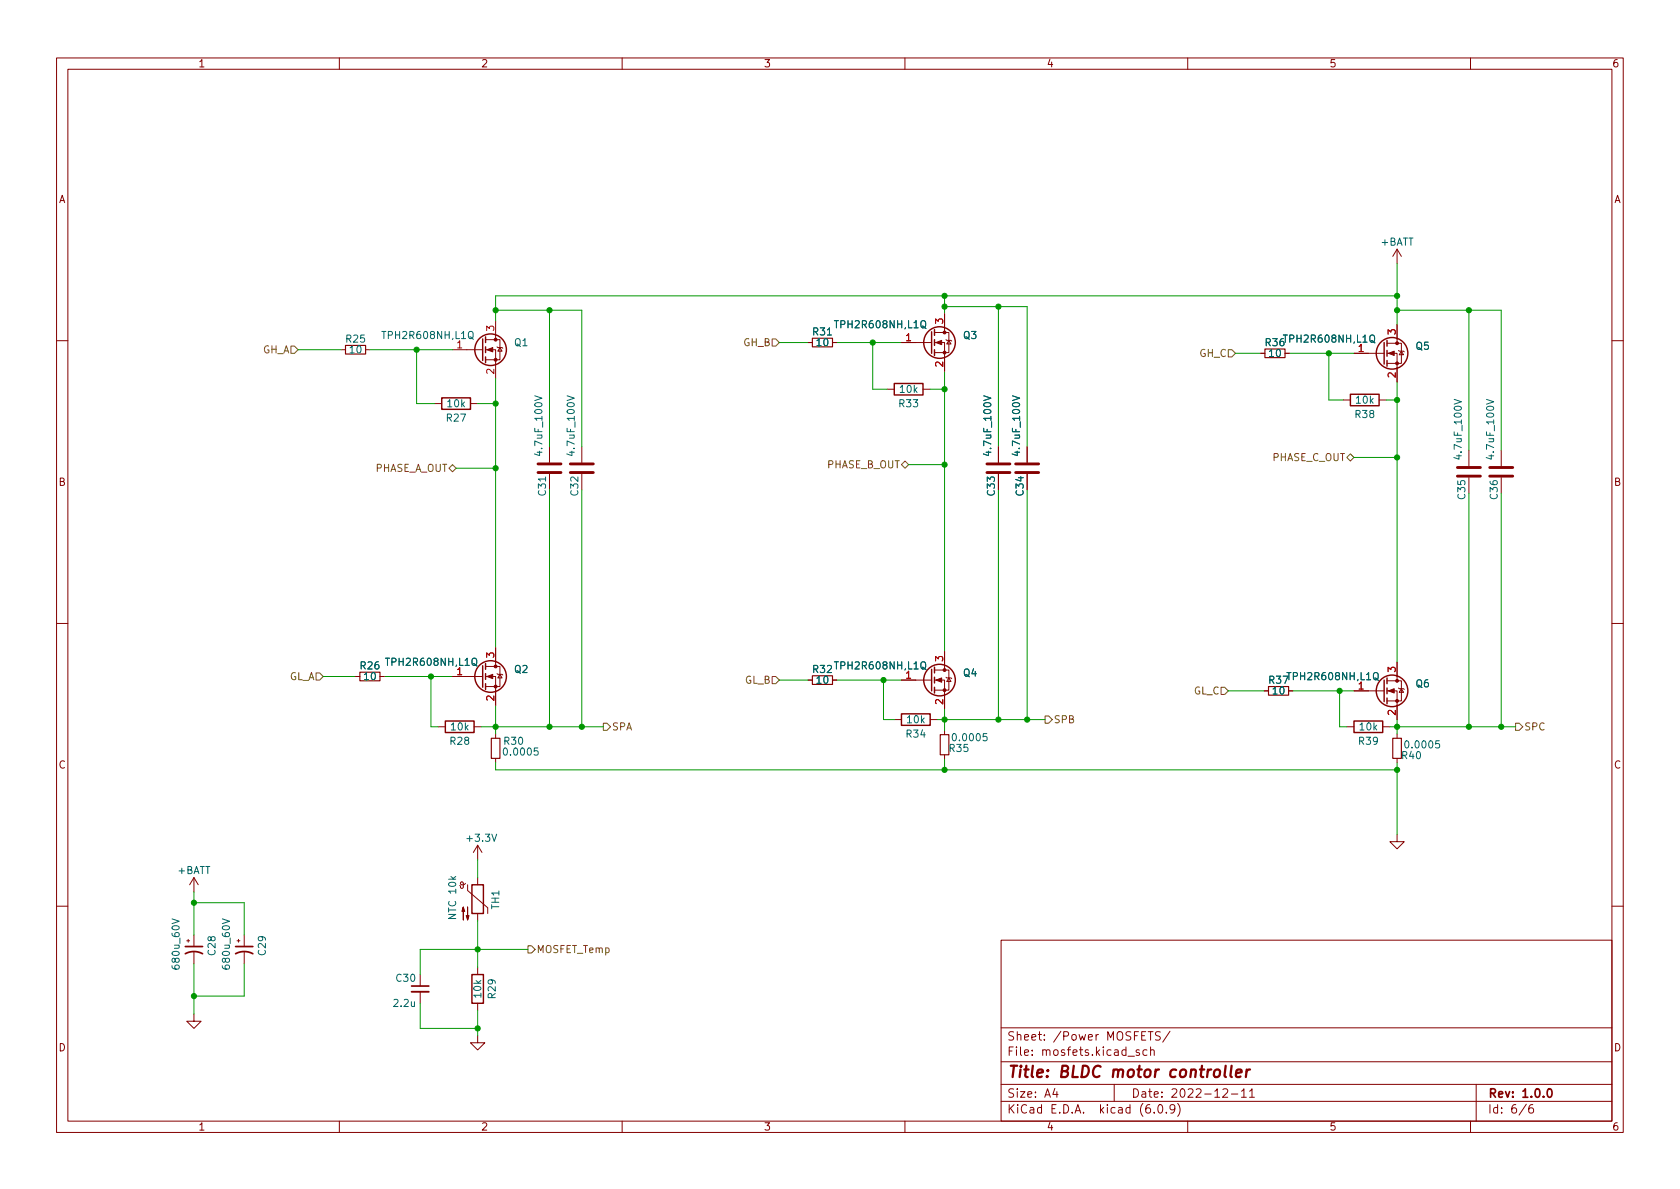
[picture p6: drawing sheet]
<svg xmlns="http://www.w3.org/2000/svg" width="297mm" height="210mm" viewBox="0 0 297 210" stroke-linecap="round" stroke-linejoin="round" font-family="sans-serif">
<g fill="none" stroke="#840000" stroke-width=".18">
<path d="M10 10.2h277v190.1h-277zM12 12.2h273v186.1h-273zM60 10.2v2M110 10.2v2M160 10.2v2M210 10.2v2M260 10.2v2M87.6 56.8v3.3M165.2 58.8h2.6v3.6h-2.6M167 55.5v3.3M247 44.1v2.5M247 57.4v3.3"/>
<path d="M247 44.1l-.7 1.2M247 44.1l.8 1.2M10 60.2h2M60.3 61.8h.8M64.6 61.8h.8M76.8 71.4h1.3M80 61.8h5.3M83.2 71.4h1.3M85.9 61.8h1.7v5.1M85.9 60.1h2.5v3.5h-2.5M87.9 61.3l.1 .2h.8l.1 .1M88.4 61.5l.4 .6h-.8z"/>
<path d="M97.2 79v2.8M102.9 79v2.8M142.9 60.6h.7M147.2 60.6h.8M156.8 68.8h1.3M159.4 60.6h5.3M163.2 68.8h1.3M165.2 60.6h1.8v5.1M167.3 60.1l.1 .1h.7l.2 .1M167.8 60.2l.3 .6h-.7zM176.5 79v2.8M181.6 79v2.8"/>
<path d="M222.9 62.5h.7M227.2 62.5h.8M237.5 70.7h1.3M239.4 62.5h5.3M243.8 70.7h1.3M245.2 62.5h1.8v5.1M245.2 60.7h2.6v3.6h-2.6M247.3 62l.1 .1h.8l.1 .1M247.8 62.1l.4 .6h-.8zM259.7 79.6v2.8M265.4 79.6v2.8M285 60.2h2"/>
<path d="M97.2 83.8v2.8M10 110.2h2M62.9 119.6h.7M67.2 119.6h.7M80 119.6h5.3M85.9 119.6h1.7v5.1M85.9 117.9h2.5v3.5h-2.5M87.6 114.5v3.4M87.9 119.1l.1 .1h.8l.1 .2M88.4 119.2l.4 .7h-.8zM165.2 118.5h2.6v3.5h-2.6M167 115.2v3.3"/>
<path d="M167.3 119.8l.1 .1h.7l.2 .1M167.8 119.9l.3 .6h-.7zM247 117.1v3.3M285 110.2h2M77.5 128.5h1.2M83.8 128.5h1.3M87.6 129.8v.8M87.6 134.1v.8M142.9 120.3h.7M147.2 120.3h.8M158.1 127.2h1.3M159.4 120.3h5.3"/>
<path d="M164.5 127.2h1.2M165.2 120.3h1.8v5M167 129.2v.7M167 133.5v.7M223.5 122.2h.8M227.8 122.2h.8M238.1 128.5h1.3M239.4 122.2h5.3M244.5 128.5h1.2M245.2 122.2h1.8v5M245.2 120.4h2.6v3.5h-2.6M247 129.8v.8"/>
<path d="M247 134.1v.8M247.3 121.7l.1 .1h.8l.1 .1M247.8 121.8l.4 .6h-.8zM34.3 155.2v2.5M34.3 155.2l-.8 1.3M34.3 155.2l.8 1.3M82.3 156.2l-.3 .2-.3 .1-.2-.1-.1-.3 .3-.1 .2 .1v.8l-.2 .2-.2-.1-.2-.4M82.7 156.5v1l3.5 3v1M84.5 149.5v2.5M84.5 155.2v1.3M84.5 149.5l.7 1.2M84.5 149.5l-.8 1.2"/>
<path d="M247 147.6v1.2h1.3l-1.3 1.3-1.3-1.3h1.3M10 160.2h2M33 166.4h.5M33.3 166.1v.5M34.3 179.3v1.3h1.3l-1.3 1.3-1.3-1.3h1.3M34.3 165.3v2.1M34.3 168.4v2M41.9 166.4h.5M42.2 166.1v.5M43.2 165.3v2.1M43.2 168.4v2M74.3 172.3v2.1"/>
<path d="M74.3 175.4v2M84.5 161.5v1.3M84.5 171.1v1.2M84.5 177.4v1.3M177 166.3h108v32h-108zM285 160.2h2M60 198.3v2M84.5 183.1v1.3h1.2l-1.2 1.3-1.3-1.3h1.3M110 198.3v2M160 198.3v2M177 194.8h108M177 191.8h108"/>
<path d="M177 187.8h108M177 181.8h108M186.5 192.5l-.4 1h1M186.9 193v1M197 191.8v3M199.4 186.8h1.2M201.4 185.7l-.3-.1-.2 .2v.3l.5 .1v.4h-.5M202.8 185.7l-.4-.1-.3 .3v.4l.1 .3h.6M203 182.4h.9M203.4 185.8l.2-.2 .4 .1 .1 .9M203.4 182.4v1.5M203.4 185.1v1.5"/>
<path d="M204.1 196.7v.1M204.9 195.4l.2-.1a.81 .81 0 0 1 .6 .7 .81 .81 0 0 1-.3 .8h-.2a.81 .81 0 0 1-.6-.6 .81 .81 0 0 1 .3-.8zM205.1 182.5l-.5-.1-.2 .2v.4l.6 .3 .1 .3-.2 .3h-.6M206.2 196.7v.1M206.9 182.4l-1.3 1.9M207.7 196l-.3 .3h-.3l-.2-.3 .1-.6 .4-.1 .2 .2a.99 .99 0 0 1-.3 1.3h-.3M208.2 195.1a1.72 1.72 0 0 1 0 2.3M210 198.3v2M216.2 192.7l.6-.2 .2 .2 .1 .3-1 1h1M217.7 193.5h1.2M219.5 193l.4-.5v1.5M219.5 194h.9"/>
<path d="M220.9 193l.5-.5v1.5M220.9 194h.9M260 198.3v2M261 191.8v6.5M269.9 195.3l-1.3 1.9M271 195.3a.6 .6 0 0 0-.7 .7v.5l.1 .3h.5l.2-.1 .1-.5-.2-.2-.4-.1-.3 .3"/>
</g>
<path d="M32.8 167.4h3M32.8 168.7a3.2 3.2 0 0 1 3 0M41.7 167.4h3M41.7 168.7a3.2 3.2 0 0 1 3 0M72.8 174.4h3M273.8 192.6l.1-.1a.81 .81 0 0 1 .6 .7 .81 .81 0 0 1-.3 .8h-.1a.82 .82 0 0 1-.6-.6 .82 .82 0 0 1 .3-.8z" fill="none" stroke="#840000" stroke-width=".3"/>
<path d="M216.7 188.5l-.2 1.7 .3 .3M217.8 188.5l-.3 1.7 .3 .3M218.5 189.8l1-.2v-.4l-.2-.1-.6 .1-.2 1 .3 .3 .5-.1M220.4 189.1l-.1 1.4M221 189.1l-.4 .1-.2 .3" fill="none" stroke="#840000" stroke-width=".4"/>
<g fill="none" stroke="#840000" stroke-width=".25">
<path d="M85.3 59.9v3.8M85.9 59.6v1M164.7 58.7v3.8M165.2 58.3v1M78.1 70.4h5.1v2h-5.1zM85.9 61.3v1.1M85.9 63.1v1M158.1 67.8h5.1v2h-5.1zM165.2 60.1v1M165.2 61.8v1.1M238.8 69.7h5v2h-5zM244.7 60.6v3.8"/>
<path d="M245.2 60.2v1M245.2 62v1M245.2 63.7v1.1M85.3 117.7v3.8M85.9 117.3v1.1M85.9 119.1v1M164.7 118.4v3.8M165.2 118v1M165.2 119.8v1M245.2 119.9v1M78.7 127.5h5.1v2h-5.1zM85.9 120.9v1"/>
<path d="M159.4 126.2h5.1v2.1h-5.1zM165.2 121.5v1M239.4 127.5h5.1v2h-5.1zM244.7 120.3v3.8M245.2 121.7v1M245.2 123.4v1.1M83.4 156.5h2.1v5h-2.1zM83.4 172.3h2.1v5.1h-2.1z"/>
<circle cx="86.7" cy="61.8" r="2.79"/>
<circle cx="166.1" cy="60.6" r="2.79"/>
<circle cx="246.1" cy="62.5" r="2.79"/>
<circle cx="86.7" cy="119.6" r="2.79"/>
<circle cx="166.1" cy="120.3" r="2.79"/>
<circle cx="246.1" cy="122.2" r="2.79"/>
</g>
<g fill="#840000" stroke="#840000" stroke-width=".18">
<path d="M245.5 122.2l1-.4v.7z"/>
<path d="M81.9 160.4l.3 .8h-.5l.2-.8v2.3z"/>
<path d="M82.7 160.4v2.3l-.3-.8h.5l-.2 .8z"/>
<path d="M245.5 62.5l1-.4v.8z"/>
<path d="M86.1 61.8l1-.3v.7z"/>
<path d="M86.1 119.6l1-.4v.8z"/>
<path d="M165.5 120.3l1-.4v.7z"/>
<path d="M165.5 60.6l1-.4v.8z"/>
<circle cx="247" cy="123.9" r=".25"/>
<circle cx="247" cy="120.4" r=".25"/>
<circle cx="247" cy="64.3" r=".25"/>
<circle cx="247" cy="60.7" r=".25"/>
<circle cx="87.6" cy="63.6" r=".25"/>
<circle cx="87.6" cy="60.1" r=".25"/>
<circle cx="87.6" cy="121.4" r=".25"/>
<circle cx="87.6" cy="117.9" r=".25"/>
<circle cx="167" cy="122" r=".25"/>
<circle cx="167" cy="118.5" r=".25"/>
<circle cx="167" cy="62.4" r=".25"/>
<circle cx="167" cy="58.8" r=".25"/>
</g>
<path d="M83.1 59.6l.6 .4M163.1 57.7l.6 .4M242.4 60.2l.7 .4M83.7 117.4l.7 .4M163.1 118l.6 .4M243.1 119.9l.6 .4" fill="none" stroke="#006464" stroke-width=".18"/>
<path d="M143.6 59.8h3.6v1.5h-3.6zM61.1 61.1h3.5v1.5h-3.5zM223.6 61.7h3.6v1.5h-3.6zM63.6 118.9h3.6v1.5h-3.6zM143.6 119.5h3.6v1.5h-3.6zM86.9 130.6h1.5v3.5h-1.5zM166.2 129.9h1.6v3.6h-1.6zM224.3 121.4h3.5v1.5h-3.5zM246.3 130.6h1.5v3.5h-1.5z" fill="none" stroke="#840000" stroke-width=".2"/>
<path d="M95.1 83.6h4.1M95.1 82h4.1M100.8 83.6h4.1M100.8 82h4.1M174.5 83.6h4.1M174.5 82h4.1M179.6 83.6h4M179.6 82h4M257.7 84.2h4M257.7 82.7h4M263.4 84.2h4.1M263.4 82.7h4.1" fill="none" stroke="#840000" stroke-width=".51"/>
<path d="M72.8 175.4h3" fill="none" stroke="#840000" stroke-width=".33"/>
<g fill="none" stroke="#725600" stroke-width=".18">
<path d="M136.5 59.9h.7l.6 .7-.6 .6h-.7zM51.4 61.2h.7l.6 .6-.6 .7h-.7zM217.2 61.8h.6l.6 .7-.6 .6h-.6zM79.4 82.8l.6-.6 .6 .6-.6 .6zM159.4 82.2l.6-.7 .7 .7-.7 .6zM238.1 80.9l.7-.6 .6 .6-.6 .6zM55.9 119h.6l.6 .6-.6 .7h-.6zM136.5 119.6h.7l.6 .7-.6 .6h-.7zM106.7 127.9h.6l.6 .6-.6 .7h-.6zM184.8 126.6h.6l.7 .6-.7 .7h-.6zM215.9 121.5h.6l.7 .7-.7 .6h-.6zM268 127.9h.6l.6 .6-.6 .7h-.6z"/>
<path d="M93.3 167.3h.7l.6 .6-.6 .6h-.7z"/>
</g>
<g fill="none" stroke="#009600" stroke-width=".18">
<path d="M87.6 54.9h15.3v24.1M97.2 54.9v24.1M167 52.3v3.2M167 54.2h14.6v24.8M176.5 54.2v24.8M247 52.3h-159.4v4.5M247 46.6v10.8M247 54.9h18.4v24.7M259.7 54.9v24.7M52.7 61.8h7.6M65.4 61.8h14.6M73.7 61.8v9.6h3.1"/>
<path d="M84.5 71.4h3.1M87.6 66.9v47.6M137.8 60.6h5.1M148 60.6h11.4M154.3 60.6v8.2h2.5M164.5 68.8h2.5M167 65.7v49.5M218.4 62.5h4.5M228 62.5h11.4M234.9 62.5v8.2h2.6M245.1 70.7h1.9M247 67.6v49.5"/>
<path d="M80.6 82.8h7M97.2 86.6v41.9M102.9 86.6v41.9M160.7 82.2h6.3M176.5 86.6v40.6M181.6 86.6v40.6M239.4 80.9h7.6M259.7 87.2v41.3M265.4 87.2v41.3M57.1 119.6h5.8M67.9 119.6h12.1M76.2 119.6v8.9h1.3"/>
<path d="M85.1 128.5h21.6M87.6 134.9v1.2h159.4M87.6 124.7v5.1M137.8 120.3h5.1M148 120.3h11.4M156.2 120.3v6.9h1.9M165.7 127.2h19.1M167 125.3v3.9M167 134.2v1.9M217.2 122.2h6.3M228.6 122.2h10.8M236.9 122.2v6.3h1.2"/>
<path d="M245.7 128.5h22.3M247 127.2v2.6M247 134.9v12.7M34.3 159.6h8.9v5.7M34.3 157.7v7.6M84.5 152v3.2M34.3 170.4v8.9M43.2 170.4v5.7h-8.9M74.3 177.4v4.5h10.2M84.5 162.8v8.3M84.5 178.7v4.4M93.3 167.9h-19v4.4"/>
</g>
<g fill="#009600" stroke="#009600" stroke-width=".18">
<circle cx="247" cy="70.7" r=".46"/>
<circle cx="234.9" cy="62.5" r=".46"/>
<circle cx="247" cy="80.9" r=".46"/>
<circle cx="247" cy="52.3" r=".46"/>
<circle cx="34.3" cy="159.6" r=".46"/>
<circle cx="76.2" cy="119.6" r=".46"/>
<circle cx="84.5" cy="181.9" r=".46"/>
<circle cx="84.5" cy="167.9" r=".46"/>
<circle cx="34.3" cy="176.1" r=".46"/>
<circle cx="236.9" cy="122.2" r=".46"/>
<circle cx="259.7" cy="54.9" r=".46"/>
<circle cx="247" cy="54.9" r=".46"/>
<circle cx="259.7" cy="128.5" r=".46"/>
<circle cx="265.4" cy="128.5" r=".46"/>
<circle cx="247" cy="128.5" r=".46"/>
<circle cx="247" cy="136.1" r=".46"/>
<circle cx="87.6" cy="71.4" r=".46"/>
<circle cx="87.6" cy="82.8" r=".46"/>
<circle cx="73.7" cy="61.8" r=".46"/>
<circle cx="167" cy="127.2" r=".46"/>
<circle cx="167" cy="136.1" r=".46"/>
<circle cx="181.6" cy="127.2" r=".46"/>
<circle cx="176.5" cy="127.2" r=".46"/>
<circle cx="167" cy="68.8" r=".46"/>
<circle cx="154.3" cy="60.6" r=".46"/>
<circle cx="167" cy="82.2" r=".46"/>
<circle cx="156.2" cy="120.3" r=".46"/>
<circle cx="176.5" cy="54.2" r=".46"/>
<circle cx="87.6" cy="54.9" r=".46"/>
<circle cx="97.2" cy="54.9" r=".46"/>
<circle cx="102.9" cy="128.5" r=".46"/>
<circle cx="97.2" cy="128.5" r=".46"/>
<circle cx="87.6" cy="128.5" r=".46"/>
<circle cx="167" cy="54.2" r=".46"/>
<circle cx="167" cy="52.3" r=".46"/>
</g>
<text font-size="2.8" fill="#840000" x="178" y="190.6">Title: BLDC motor controller</text>
<g font-size="2.1" fill="#840000">
<text x="178" y="184">Sheet: /Power MOSFETS/</text>
<text x="178" y="186.7">File: mosfets.kicad_sch</text>
<text x="178" y="196.9">KiCad E.D.A. kicad (6.0.9)</text>
<text x="178" y="194.1">Size: A4</text>
<text x="200" y="194.1">Date: 2022-12-11</text>
<text x="263" y="194.1">Rev: 1.0.0</text>
<text x="263" y="196.9">Id: 6/6</text>
</g>
<g font-size="1.8" fill="#840000">
<text x="35" y="11.9">1</text>
<text x="85" y="11.9">2</text>
<text x="135" y="11.9">3</text>
<text x="185" y="11.9">4</text>
<text x="235" y="11.9">5</text>
<text x="285" y="11.9">6</text>
<text x="10.3" y="35.9">A</text>
<text x="285.3" y="35.9">A</text>
<text x="10.3" y="85.9">B</text>
<text x="175.9" y="87.6" transform="rotate(-90 175.9 87.6)">C33</text>
<text x="181" y="87.6" transform="rotate(-90 181 87.6)">C34</text>
<text x="285.3" y="85.9">B</text>
<text x="10.3" y="135.9">C</text>
<text x="285.3" y="135.9">C</text>
<text x="10.3" y="185.9">D</text>
<text x="285.3" y="185.9">D</text>
<text x="35" y="199.9">1</text>
<text x="85" y="199.9">2</text>
<text x="135" y="199.9">3</text>
<text x="185" y="199.9">4</text>
<text x="235" y="199.9">5</text>
<text x="285" y="199.9">6</text>
</g>
<g font-size="1.8" fill="#006464">
<text x="244.1" y="43.4">+BATT</text>
<text x="68" y="59.9">TPH2R608NH,L1Q</text>
<text x="143.8" y="59.3">R31</text>
<text x="148" y="58">TPH2R608NH,L1Q</text>
<text x="170.3" y="59.9">Q3</text>
<text x="61.2" y="60.6">R25</text>
<text x="61.9" y="62.5">10</text>
<text x="91" y="61.2">Q1</text>
<text x="144.4" y="61.2">10</text>
<text x="223.8" y="61.2">R36</text>
<text x="224.4" y="63.1">10</text>
<text x="227.4" y="60.6">TPH2R608NH,L1Q</text>
<text x="250.4" y="61.8">Q5</text>
<text x="159.2" y="69.5">10k</text>
<text x="239.8" y="71.4">10k</text>
<text x="79" y="74.5">R27</text>
<text x="79.2" y="72">10k</text>
<text x="159" y="72">R33</text>
<text x="239.7" y="73.9">R38</text>
<text x="95.9" y="80.2" transform="rotate(-90 95.9 80.2)">4.7uF_100V</text>
<text x="101.6" y="80.2" transform="rotate(-90 101.6 80.2)">4.7uF_100V</text>
<text x="175.3" y="80.2" transform="rotate(-90 175.3 80.2)">4.7uF_100V</text>
<text x="180.3" y="80.2" transform="rotate(-90 180.3 80.2)">4.7uF_100V</text>
<text x="258.4" y="80.8" transform="rotate(-90 258.4 80.8)">4.7uF_100V</text>
<text x="264.2" y="80.8" transform="rotate(-90 264.2 80.8)">4.7uF_100V</text>
<text x="96.5" y="87.6" transform="rotate(-90 96.5 87.6)">C31</text>
<text x="102.2" y="87.6" transform="rotate(-90 102.2 87.6)">C32</text>
<text x="259.1" y="88.2" transform="rotate(-90 259.1 88.2)">C35</text>
<text x="264.8" y="88.2" transform="rotate(-90 264.8 88.2)">C36</text>
<text x="63.8" y="118.4">R26</text>
<text x="68.7" y="117.7">TPH2R608NH,L1Q</text>
<text x="91" y="119">Q2</text>
<text x="143.8" y="119">R32</text>
<text x="148" y="118.4">TPH2R608NH,L1Q</text>
<text x="170.3" y="119.6">Q4</text>
<text x="64.4" y="120.3">10</text>
<text x="144.4" y="120.9">10</text>
<text x="224.4" y="120.9">R37</text>
<text x="225.1" y="122.8">10</text>
<text x="228" y="120.3">TPH2R608NH,L1Q</text>
<text x="250.4" y="121.5">Q6</text>
<text x="79.7" y="131.7">R28</text>
<text x="79.8" y="129.2">10k</text>
<text x="89.2" y="131.7">R30</text>
<text x="160.3" y="130.4">R34</text>
<text x="160.4" y="127.9">10k</text>
<text x="168.7" y="131.1">0.0005</text>
<text x="240.3" y="131.7">R39</text>
<text x="240.5" y="129.2">10k</text>
<text x="89.4" y="133.6">0.0005</text>
<text x="167.9" y="133">R35</text>
<text x="247.9" y="134.2">R40</text>
<text x="248.8" y="132.3">0.0005</text>
<text x="82.8" y="148.8">+3.3V</text>
<text x="31.4" y="154.6">+BATT</text>
<text x="88.3" y="160.7" transform="rotate(-90 88.3 160.7)">TH1</text>
<text x="80.6" y="162.3" transform="rotate(-90 80.6 162.3)">NTC 10k</text>
<text x="31.7" y="171.1" transform="rotate(-90 31.7 171.1)">680u_60V</text>
<text x="38.1" y="168.9" transform="rotate(-90 38.1 168.9)">C28</text>
<text x="40.6" y="171.1" transform="rotate(-90 40.6 171.1)">680u_60V</text>
<text x="47" y="168.9" transform="rotate(-90 47 168.9)">C29</text>
<text x="70.1" y="173.6">C30</text>
<text x="69.7" y="178">2.2u</text>
<text x="85.1" y="176.3" transform="rotate(-90 85.1 176.3)">10k</text>
<text x="87.6" y="176.5" transform="rotate(-90 87.6 176.5)">R29</text>
</g>
<g font-size="1.8" fill="#a90000">
<text x="87.4" y="58.5" transform="rotate(-90 87.4 58.5)">3</text>
<text x="166.8" y="57.3" transform="rotate(-90 166.8 57.3)">3</text>
<text x="246.8" y="59.2" transform="rotate(-90 246.8 59.2)">3</text>
<text x="80.8" y="61.6">1</text>
<text x="160.2" y="60.3">1</text>
<text x="166.8" y="64.9" transform="rotate(-90 166.8 64.9)">2</text>
<text x="240.2" y="62.2">1</text>
<text x="87.4" y="66.1" transform="rotate(-90 87.4 66.1)">2</text>
<text x="246.8" y="66.8" transform="rotate(-90 246.8 66.8)">2</text>
<text x="80.8" y="119.4">1</text>
<text x="87.4" y="116.3" transform="rotate(-90 87.4 116.3)">3</text>
<text x="166.8" y="116.9" transform="rotate(-90 166.8 116.9)">3</text>
<text x="246.8" y="118.9" transform="rotate(-90 246.8 118.9)">3</text>
<text x="87.4" y="123.9" transform="rotate(-90 87.4 123.9)">2</text>
<text x="160.2" y="120">1</text>
<text x="166.8" y="124.6" transform="rotate(-90 166.8 124.6)">2</text>
<text x="240.2" y="121.9">1</text>
<text x="246.8" y="126.5" transform="rotate(-90 246.8 126.5)">2</text>
</g>
<g font-size="1.8" fill="#725600">
<text x="46.3" y="62.5">GH_A</text>
<text x="131.4" y="61.2">GH_B</text>
<text x="212.1" y="63.1">GH_C</text>
<text x="66.1" y="83.4">PHASE_A_OUT</text>
<text x="146.1" y="82.8">PHASE_B_OUT</text>
<text x="224.9" y="81.5">PHASE_C_OUT</text>
<text x="51" y="120.3">GL_A</text>
<text x="131.6" y="120.9">GL_B</text>
<text x="211" y="122.8">GL_C</text>
<text x="108.1" y="129.2">SPA</text>
<text x="186.2" y="127.9">SPB</text>
<text x="269.4" y="129.2">SPC</text>
<text x="94.8" y="168.5">MOSFET_Temp</text>
</g>
</svg>
